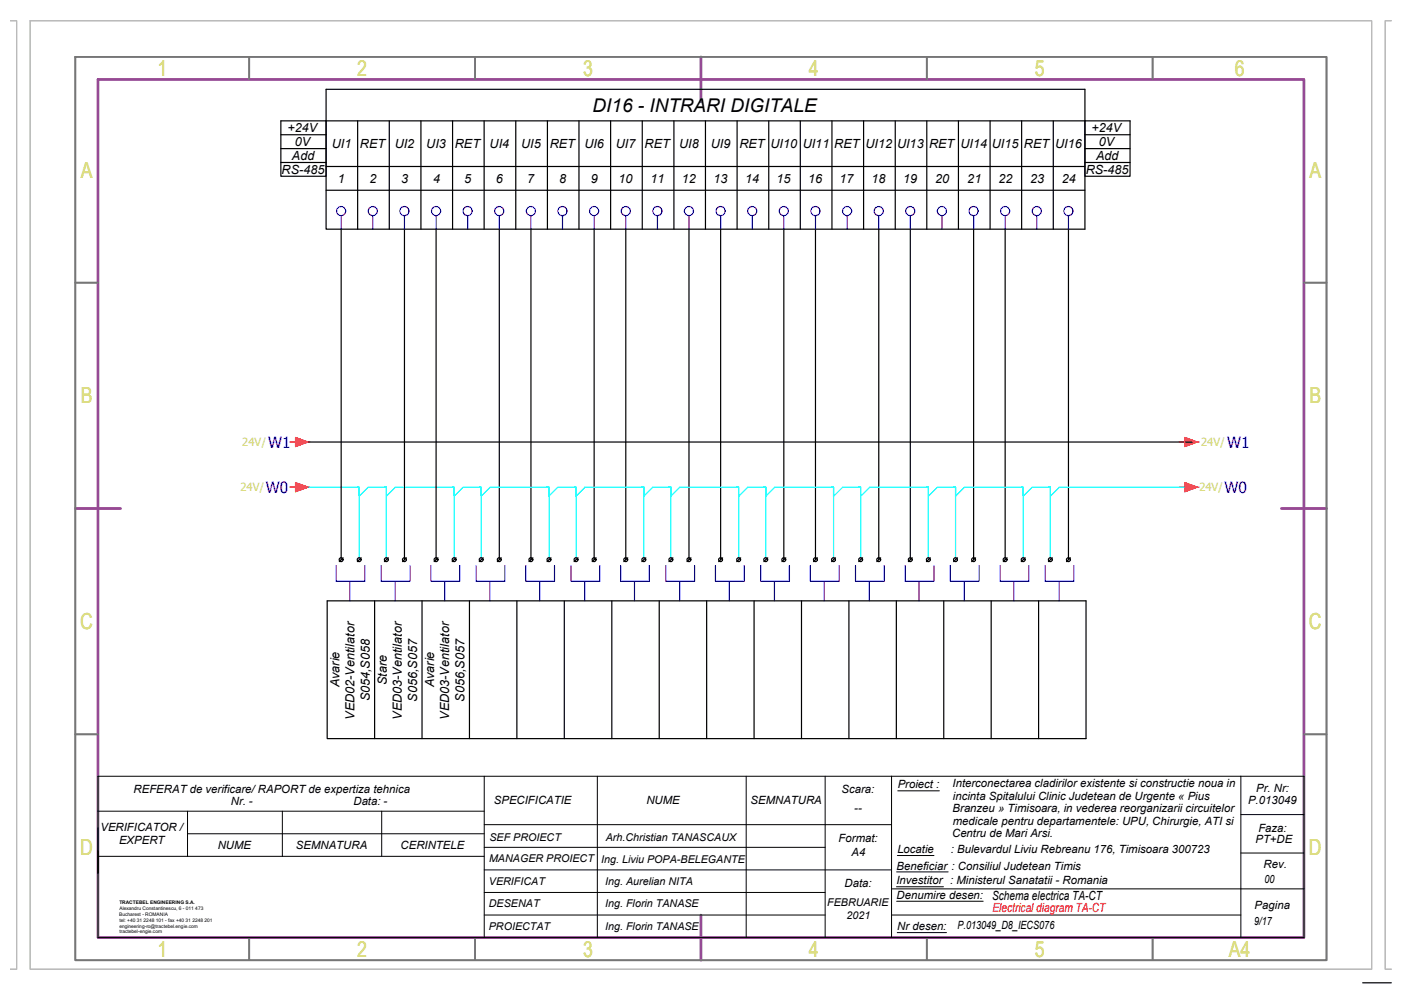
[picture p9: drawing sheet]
<svg xmlns="http://www.w3.org/2000/svg" width="297mm" height="210mm" viewBox="0 0 297 210" stroke-linecap="round" stroke-linejoin="round" font-family="sans-serif">
<!-- layer: CP_LINENORM -->
<path d="M2.1 4.4h1.4v201.1h-1.4M6.4 4.4h284.4v201.1h-284.4zM295 4.4h-1.3v201.1h1.3" fill="none" stroke="#bababa" stroke-width=".25"/>
<!-- layer: CP_FRAME -->
<path d="M20.8 16.8h255.7v182h-255.7zM148.6 12.1v9.5M16 107.8h9.6M271.7 107.8h9.5M148.6 194v9.6" fill="none" stroke="#954a95" stroke-width=".51"/>
<!-- layer: CP_FRREF -->
<g fill="none" stroke="#767676" stroke-width=".36">
<path d="M16 12.1h265.2v191.5h-265.2zM52.8 12.1v4.7M100.7 12.1v4.7M196.5 12.1v4.7M244.4 12.1v4.7M16 59.9h4.8M276.5 59.9h4.7M16 155.7h4.8M276.5 155.7h4.7M52.8 198.8v4.8M100.7 198.8v4.8M196.5 198.8v4.8"/>
<path d="M244.4 198.8v4.8"/>
</g>
<!-- layer: 0 -->
<g fill="none" stroke="#000" stroke-width=".25">
<path d="M69.1 18.9h160.9v29.7h-160.9zM59.5 28.6h9.6M59.5 31.5h9.6M59.5 34.5h9.6M69.1 25.6v11.8h-9.6v-11.8h180.1v11.8h-9.6v-11.8M69.1 35.3h160.9M75.8 25.6v23M82.5 25.6v23M89.2 25.6v23M96 25.6v23M102.6 25.6v23M109.4 25.6v23"/>
<path d="M116.1 25.6v23M122.8 25.6v23M129.5 25.6v23M136.2 25.6v23M142.9 25.6v23M149.6 25.6v23M156.3 25.6v23M163 25.6v23M169.7 25.6v23M176.4 25.6v23M183.1 25.6v23M189.8 25.6v23"/>
<path d="M196.5 25.6v23M203.2 25.6v23M209.9 25.6v23M216.6 25.6v23M223.3 25.6v23M230 28.6h9.6M230 31.5h9.6M230 34.5h9.6M69.1 40.3h160.9M72.3 48.6v70.1M85.8 48.6v70.1M92.5 48.6v70.1"/>
<path d="M105.9 48.6v70.1M112.6 48.6v70.1M126 48.6v70.1M132.7 48.6v70.1M146.1 48.6v70.1M152.8 48.6v70.1M166.2 48.6v70.1M172.9 48.6v70.1M186.3 48.6v70.1M193 48.6v70.1M206.4 48.6v70.1M213.1 48.6v70.1"/>
<path d="M226.5 48.6v70.1M65.3 93.7h187.4M72.8 118.3l-.9 .8M76.6 118.3l-.8 .8M82.3 118.3l-.8 .8M86.2 118.3l-.9 .8M92.9 118.3l-.9 .8M96.7 118.3l-.8 .8M102.5 118.3l-.9 .8M106.3 118.3l-.9 .8M113 118.3l-.9 .8M116.8 118.3l-.8 .8"/>
<path d="M122.6 118.3l-.9 .8M126.4 118.3l-.9 .8M133.1 118.3l-.8 .8M136.9 118.3l-.8 .8M142.7 118.3l-.9 .8M146.5 118.3l-.8 .8M153.2 118.3l-.8 .8M157 118.3l-.8 .8M162.8 118.3l-.8 .8M166.6 118.3l-.8 .8M173.3 118.3l-.8 .8M177.2 118.3l-.9 .8"/>
<path d="M182.9 118.3l-.8 .8M186.7 118.3l-.8 .8M193.4 118.3l-.8 .8M197.3 118.3l-.9 .8M203 118.3l-.8 .8M206.8 118.3l-.8 .8M213.5 118.3l-.8 .8M217.4 118.3l-.9 .8M223.1 118.3l-.8 .8M227 118.3l-.9 .8M288.9 208.4h6.1"/>
<circle cx="72.3" cy="118.7" r=".41"/>
<circle cx="76.2" cy="118.7" r=".41"/>
<circle cx="81.9" cy="118.7" r=".41"/>
<circle cx="85.7" cy="118.7" r=".41"/>
<circle cx="92.5" cy="118.7" r=".41"/>
<circle cx="96.3" cy="118.7" r=".41"/>
<circle cx="102" cy="118.7" r=".41"/>
<circle cx="105.9" cy="118.7" r=".41"/>
<circle cx="112.6" cy="118.7" r=".41"/>
<circle cx="116.4" cy="118.7" r=".41"/>
<circle cx="122.1" cy="118.7" r=".41"/>
<circle cx="126" cy="118.7" r=".41"/>
<circle cx="132.7" cy="118.7" r=".41"/>
<circle cx="136.5" cy="118.7" r=".41"/>
<circle cx="142.2" cy="118.7" r=".41"/>
<circle cx="146.1" cy="118.7" r=".41"/>
<circle cx="152.8" cy="118.7" r=".41"/>
<circle cx="156.6" cy="118.7" r=".41"/>
<circle cx="162.3" cy="118.7" r=".41"/>
<circle cx="166.2" cy="118.7" r=".41"/>
<circle cx="172.9" cy="118.7" r=".41"/>
<circle cx="176.7" cy="118.7" r=".41"/>
<circle cx="182.5" cy="118.7" r=".41"/>
<circle cx="186.3" cy="118.7" r=".41"/>
<circle cx="193" cy="118.7" r=".41"/>
<circle cx="196.8" cy="118.7" r=".41"/>
<circle cx="202.6" cy="118.7" r=".41"/>
<circle cx="206.4" cy="118.7" r=".41"/>
<circle cx="213.1" cy="118.7" r=".41"/>
<circle cx="216.9" cy="118.7" r=".41"/>
<circle cx="222.7" cy="118.7" r=".41"/>
<circle cx="226.5" cy="118.7" r=".41"/>
</g>
<!-- layer: EPLAN311 -->
<g fill="#f00" stroke="#f00" stroke-width=".21">
<path d="M62.7 92.8l2.6 .9h-2.6zM62.7 93.7v1l2.6-1z"/>
<path d="M62.7 102.3l2.6 1h-2.6zM62.7 103.3v1l2.6-1z"/>
<path d="M251.2 92.8l2.6 .9h-2.6zM251.2 93.7v1l2.6-1z"/>
<path d="M251.2 102.3l2.6 1h-2.6zM251.2 103.3v1l2.6-1z"/>
</g>
<g fill="none" stroke="#0ff" stroke-width=".25">
<path d="M65.3 103.3h10.8M75.7 103.3h.5v1.9l1.9-1.9h3.8v15.4M76.2 103.3v15.4M81.4 103.3h.5v1.9l1.9-1.9h12.5v15.4M95.8 103.3h.5v1.9l1.9-1.9h3.8v15.4M101.5 103.3h.5v1.9l2-1.9h12.4v1.9l1.9-1.9h3.8v15.4M115.9 103.3h.5v15.4M121.7 103.3h.4v1.9l2-1.9h12.4v1.9l1.9-1.9h3.8v15.4M136 103.3h.5v15.4M141.8 103.3h.4v1.9l2-1.9h12.4v1.9l1.9-1.9h3.9v15.4M156.1 103.3h.5v15.4M161.9 103.3h.5v1.9l1.9-1.9h12.4v1.9l2-1.9h3.8v15.4"/>
<path d="M176.2 103.3h.5v15.4M182 103.3h.5v1.9l1.9-1.9h12.4v1.9l2-1.9h3.8v15.4M196.4 103.3h.4v15.4M202.1 103.3h.5v1.9l1.9-1.9h12.4v1.9l2-1.9h3.8v15.4M216.5 103.3h.4v15.4M222.2 103.3h.5v1.9l1.9-1.9h26.6"/>
</g>
<path d="M61.5 93.7h1.2M62.7 92.8l2.6 .9-2.6 1zM250 93.7h1.2M251.2 92.8l2.6 .9-2.6 1zM61.5 103.3h1.2M62.7 102.3l2.6 1-2.6 1zM250 103.3h1.2M251.2 102.3l2.6 1-2.6 1z" fill="none" stroke="#f00" stroke-width=".25"/>
<!-- layer: 0 -->
<g fill="none" stroke="#00f" stroke-width=".25">
<path d="M71.3 119.9v3.4h6.1v-3.4M80.8 119.9v3.4h6.1v-3.4M91.4 119.9v3.4h6.1v-3.4M100.9 119.9v3.4h6.1v-3.4M111.5 119.9v3.4h6.1v-3.4M121.1 119.9v3.4h6.1v-3.4M131.6 119.9v3.4h6.1v-3.4M141.2 119.9v3.4h6.1v-3.4M151.7 119.9v3.4h6.1v-3.4M161.3 119.9v3.4h6.1v-3.4M171.8 119.9v3.4h6.1v-3.4M181.4 119.9v3.4h6.1v-3.4"/>
<path d="M191.9 119.9v3.4h6.1v-3.4M201.5 119.9v3.4h6.1v-3.4M212 119.9v3.4h6.1v-3.4M221.6 119.9v3.4h6.1v-3.4M74.2 123.3v4.1M83.8 123.3v4.1M94.3 123.3v4.1M103.9 123.3v4.1M114.4 123.3v4.1M124 123.3v4.1M134.5 123.3v4.1M144.1 123.3v4.1"/>
<path d="M154.6 123.3v4.1M164.2 123.3v4.1M174.7 123.3v4.1M184.3 123.3v4.1M194.8 123.3v4.1M204.4 123.3v4.1M215 123.3v4.1M224.5 123.3v4.1"/>
</g>
<!-- layer: EPLAN302 -->
<g fill="none" stroke="#00f" stroke-width=".25">
<path d="M72.3 45.7v2.9M79 45.7v2.9M85.8 45.7v2.9M92.5 45.7v2.9M99.2 45.7v2.9M105.9 45.7v2.9M112.6 45.7v2.9M119.3 45.7v2.9M126 45.7v2.9M132.7 45.7v2.9M139.4 45.7v2.9M146.1 45.7v2.9"/>
<path d="M152.8 45.7v2.9M159.5 45.7v2.9M166.2 45.7v2.9M172.9 45.7v2.9M179.6 45.7v2.9M186.3 45.7v2.9M193 45.7v2.9M199.7 45.7v2.9M206.4 45.7v2.9M213.1 45.7v2.9M219.8 45.7v2.9M226.5 45.7v2.9"/>
<circle cx="72.3" cy="44.7" r=".96"/>
<circle cx="79" cy="44.7" r=".96"/>
<circle cx="85.7" cy="44.7" r=".96"/>
<circle cx="92.5" cy="44.7" r=".96"/>
<circle cx="99.1" cy="44.7" r=".96"/>
<circle cx="105.9" cy="44.7" r=".96"/>
<circle cx="112.6" cy="44.7" r=".96"/>
<circle cx="119.2" cy="44.7" r=".96"/>
<circle cx="126" cy="44.7" r=".96"/>
<circle cx="132.7" cy="44.7" r=".96"/>
<circle cx="139.4" cy="44.7" r=".96"/>
<circle cx="146.1" cy="44.7" r=".96"/>
<circle cx="152.8" cy="44.7" r=".96"/>
<circle cx="159.5" cy="44.7" r=".96"/>
<circle cx="166.2" cy="44.7" r=".96"/>
<circle cx="172.9" cy="44.7" r=".96"/>
<circle cx="179.6" cy="44.7" r=".96"/>
<circle cx="186.3" cy="44.7" r=".96"/>
<circle cx="193" cy="44.7" r=".96"/>
<circle cx="199.7" cy="44.7" r=".96"/>
<circle cx="206.4" cy="44.7" r=".96"/>
<circle cx="213.1" cy="44.7" r=".96"/>
<circle cx="219.8" cy="44.7" r=".96"/>
<circle cx="226.5" cy="44.7" r=".96"/>
</g>
<!-- layer: E-RevizieVP -->
<g fill="none" stroke="#000" stroke-width=".25">
<path d="M69.4 127.4h160.9v29.2h-160.9zM79.4 127.4v29.2M89.5 127.4v29.2M99.5 127.4v29.2M109.6 127.4v29.2M119.6 127.4v29.2M129.7 127.4v29.2M139.8 127.4v29.2M149.8 127.4v29.2M159.9 127.4v29.2M169.9 127.4v29.2M180 127.4v29.2"/>
<path d="M190 127.4v29.2M200.1 127.4v29.2M210.1 127.4v29.2M220.2 127.4v29.2"/>
</g>
<!-- layer: c_cartus text -->
<g fill="none" stroke="#000" stroke-width=".21">
<path d="M20.8 175.5v9.6M20.8 172h81.9M39.8 172v9.6M39.8 176.8h62.9M59.9 172v9.6M80.9 172v9.6M102.7 174.9h86.3M102.7 179.7h72.2M102.7 164.6v34.2M126.6 164.6v34.2M158.2 164.6v34.2M174.9 164.6v34.2"/>
<path d="M189 164.6v34.2M190.3 167.7h8.9M263.1 164.6v34.2M263.1 172.7h13.4M276.5 164.6h-255.7v34.2h255.7M20.8 181.6h81.9M102.7 184.4h86.3M102.7 189.2h72.2M102.7 194h72.2M189 188.5h87.5M189 194h74.1M190.1 188h9.9"/>
<path d="M190.1 184.9h10.9M190.1 191.1h18.4M190.2 197.7h10.5M190.3 181.4h7.7M263.1 180.9h13.4"/>
</g>
<!-- layer: a_has_UPU -->
<path d="M276.5 164.6v34.2" fill="none" stroke="#000" stroke-width=".21"/>
<g font-size="4.7" fill="#dddd6e">
<text x="33.4" y="16.1">1</text>
<text x="75.7" y="16.1">2</text>
<text x="123.6" y="16.1">3</text>
<text x="171.5" y="16.1">4</text>
<text x="219.4" y="16.1">5</text>
<text x="261.8" y="16.1">6</text>
<text x="17.1" y="37.7">A</text>
<text x="277.6" y="37.7">A</text>
<text x="17.1" y="85.5">B</text>
<text x="277.6" y="85.5">B</text>
<text x="17" y="133.4">C</text>
<text x="277.5" y="133.4">C</text>
<text x="17" y="181.3">D</text>
<text x="277.5" y="181.3">D</text>
<text x="33.4" y="202.9">1</text>
<text x="75.7" y="202.9">2</text>
<text x="123.6" y="202.9">3</text>
<text x="171.5" y="202.9">4</text>
<text x="219.4" y="202.8">5</text>
<text x="260.5" y="202.9">A4</text>
</g>
<text font-size="4" x="125.7" y="23.7">DI16 - INTRARI DIGITALE</text>
<g font-size="3.3" fill="#00f">
<text x="56.9" y="94.9">W1</text>
<text x="260.2" y="94.9">W1</text>
<text x="56.3" y="104.5">W0</text>
<text x="259.6" y="104.5">W0</text>
</g>
<g font-size="2.7">
<text x="60.9" y="28.1">+24V</text>
<text x="231.4" y="28.1">+24V</text>
<text x="61.9" y="33.9">Add</text>
<text x="62.5" y="31">0V</text>
<text x="70.4" y="31.4">UI1</text>
<text x="76.3" y="31.4">RET</text>
<text x="83.7" y="31.4">UI2</text>
<text x="90.4" y="31.4">UI3</text>
<text x="96.4" y="31.4">RET</text>
<text x="103.8" y="31.4">UI4</text>
<text x="110.5" y="31.4">UI5</text>
<text x="116.6" y="31.4">RET</text>
<text x="123.9" y="31.4">UI6</text>
<text x="130.6" y="31.4">UI7</text>
<text x="136.7" y="31.4">RET</text>
<text x="144" y="31.4">UI8</text>
<text x="150.7" y="31.4">UI9</text>
<text x="156.8" y="31.4">RET</text>
<text x="163.4" y="31.4">UI10</text>
<text x="170.2" y="31.4">UI11</text>
<text x="176.9" y="31.4">RET</text>
<text x="183.5" y="31.4">UI12</text>
<text x="190.2" y="31.4">UI13</text>
<text x="197" y="31.4">RET</text>
<text x="203.6" y="31.4">UI14</text>
<text x="210.3" y="31.4">UI15</text>
<text x="217.1" y="31.4">RET</text>
<text x="223.7" y="31.4">UI16</text>
<text x="232.4" y="33.9">Add</text>
<text x="233" y="31">0V</text>
<text x="59.7" y="36.9">RS-485</text>
<text x="71.6" y="38.8">1</text>
<text x="78.4" y="38.8">2</text>
<text x="85.1" y="38.8">3</text>
<text x="91.8" y="38.8">4</text>
<text x="98.4" y="38.8">5</text>
<text x="105.1" y="38.8">6</text>
<text x="111.7" y="38.8">7</text>
<text x="118.6" y="38.8">8</text>
<text x="125.3" y="38.8">9</text>
<text x="131.1" y="38.8">10</text>
<text x="137.9" y="38.8">11</text>
<text x="144.5" y="38.8">12</text>
<text x="151.2" y="38.8">13</text>
<text x="158" y="38.8">14</text>
<text x="164.6" y="38.8">15</text>
<text x="171.3" y="38.8">16</text>
<text x="178" y="38.8">17</text>
<text x="184.7" y="38.8">18</text>
<text x="191.5" y="38.8">19</text>
<text x="198.3" y="38.8">20</text>
<text x="205.1" y="38.8">21</text>
<text x="211.7" y="38.8">22</text>
<text x="218.4" y="38.8">23</text>
<text x="225.1" y="38.8">24</text>
<text x="230.2" y="36.9">RS-485</text>
<text x="72" y="145.7" transform="rotate(-90 72 145.7)">Avarie</text>
<text x="78.4" y="148.7" transform="rotate(-90 78.4 148.7)">S054,S058</text>
<text x="82" y="145.3" transform="rotate(-90 82 145.3)">Stare</text>
<text x="88.4" y="148.8" transform="rotate(-90 88.4 148.8)">S056,S057</text>
<text x="92.1" y="145.7" transform="rotate(-90 92.1 145.7)">Avarie</text>
<text x="98.5" y="148.8" transform="rotate(-90 98.5 148.8)">S056,S057</text>
<text x="75.1" y="152.6" transform="rotate(-90 75.1 152.6)">VED02-Ventilator</text>
<text x="85.2" y="152.6" transform="rotate(-90 85.2 152.6)">VED03-Ventilator</text>
<text x="95.3" y="152.6" transform="rotate(-90 95.3 152.6)">VED03-Ventilator</text>
<text x="210.3" y="190.7">Schema electrica TA-CT</text>
</g>
<text font-size="2.7" fill="#f00" x="210.4" y="193.3">Electrical diagram TA-CT</text>
<g font-size="2.4" fill="#a5dd6e">
<text x="51.4" y="94.6">24V/</text>
<text x="254.7" y="94.6">24V/</text>
<text x="51" y="104.2">24V/</text>
<text x="254.3" y="104.2">24V/</text>
</g>
<g font-size="2.4">
<text x="190.3" y="167.2">Proiect :</text>
<text x="202" y="166.9">Interconectarea cladirilor existente si constructie noua in</text>
<text x="266.3" y="167.8">Pr. Nr:</text>
<text x="28.3" y="168.1">REFERAT de verificare/ RAPORT de expertiza tehnica</text>
<text x="49" y="170.7">Nr. -</text>
<text x="74.9" y="170.7">Data: -</text>
<text x="104.7" y="170.4">SPECIFICATIE</text>
<text x="137" y="170.4">NUME</text>
<text x="159.1" y="170.4">SEMNATURA</text>
<text x="178.4" y="168.1">Scara:</text>
<text x="181.1" y="172.1">--</text>
<text x="202" y="172.2">Branzeu » Timisoara, in vederea reorganizarii circuitelor</text>
<text x="202" y="169.6">incinta Spitalului Clinic Judetean de Urgente « Pius</text>
<text x="264.6" y="170.5">P.013049</text>
<text x="21.3" y="176.3">VERIFICATOR /</text>
<text x="25.2" y="178.9">EXPERT</text>
<text x="46.2" y="180">NUME</text>
<text x="62.7" y="180">SEMNATURA</text>
<text x="84.9" y="180">CERINTELE</text>
<text x="177.8" y="178.5">Format:</text>
<text x="201.9" y="177.5">Centru de Mari Arsi.</text>
<text x="202" y="174.9">medicale pentru departamentele: UPU, Chirurgie, ATI si</text>
<text x="266.2" y="178.7">PT+DE</text>
<text x="266.8" y="176.4">Faza:</text>
<text x="180.5" y="181.4">A4</text>
<text x="190.1" y="184.4">Beneficiar : Consiliul Judetean Timis</text>
<text x="190.3" y="180.9">Locatie</text>
<text x="201.6" y="180.9">: Bulevardul Liviu Rebreanu 176, Timisoara 300723</text>
<text x="267.9" y="184.1">Rev.</text>
<text x="179.1" y="188.1">Data:</text>
<text x="190.1" y="187.5">Investitor : Ministerul Sanatatii - Romania</text>
<text x="190.1" y="190.6">Denumire desen:</text>
<text x="268.1" y="187.1">00</text>
<text x="190.2" y="197.2">Nr desen:</text>
<text x="203" y="196.9">P.013049_D8_IECS076</text>
<text x="265.9" y="196">9/17</text>
<text x="266" y="192.6">Pagina</text>
</g>
<g font-size="2.3">
<text x="103.8" y="178.3">SEF PROIECT</text>
<text x="128.4" y="178.3">Arh.Christian TANASCAUX</text>
<text x="103.7" y="182.8">MANAGER PROIECT</text>
<text x="127.5" y="182.9">Ing. Liviu POPA-BELEGANTE</text>
<text x="103.7" y="187.6">VERIFICAT</text>
<text x="128.3" y="187.6">Ing. Aurelian NITA</text>
<text x="103.6" y="197.1">PROIECTAT</text>
<text x="103.7" y="192.3">DESENAT</text>
<text x="128.3" y="192.4">Ing. Florin TANASE</text>
<text x="128.3" y="197.2">Ing. Florin TANASE</text>
<text x="175.4" y="192">FEBRUARIE</text>
<text x="179.5" y="194.7">2021</text>
</g>
<g font-size="1">
<text x="25.3" y="191.6">TRACTEBEL ENGINEERING S.A.</text>
<text x="25.3" y="194.1">Bucharest - ROMANIA</text>
<text x="25.3" y="196.7">engineering-ro@tractebel.engie.com</text>
<text x="25.3" y="192.9">Alexandru Constantinescu, 6 - 011 473</text>
<text x="25.3" y="195.4">tel: +40 31 2248 101 - fax +40 31 2248 201</text>
<text x="25.3" y="197.9">tractebel-engie.com</text>
</g>
</svg>
